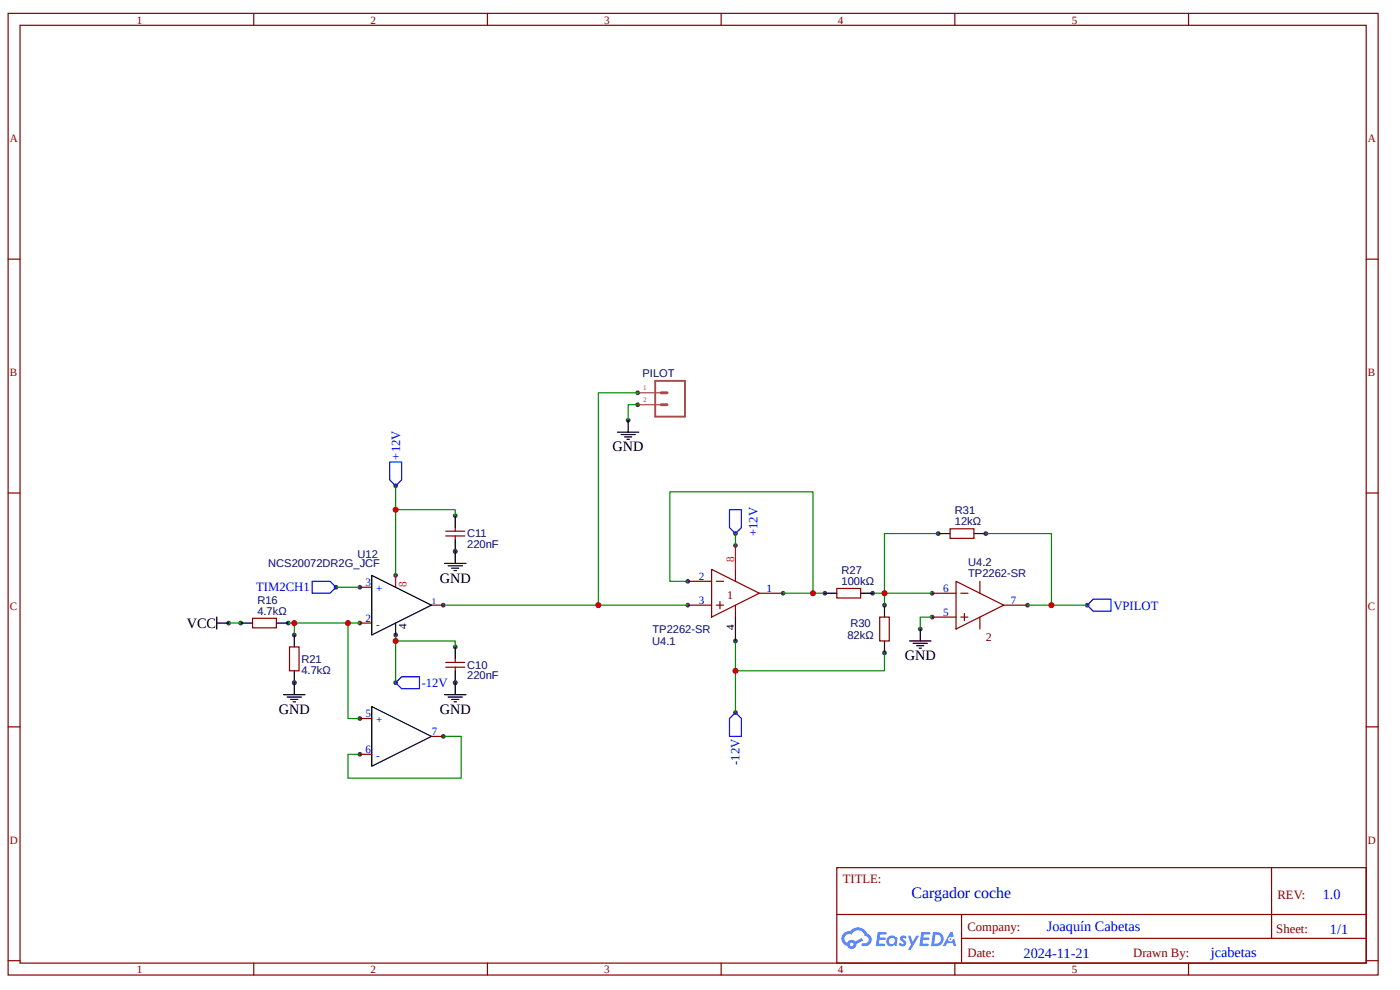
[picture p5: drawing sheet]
<svg xmlns="http://www.w3.org/2000/svg" width="297mm" height="210mm" viewBox="0 0 297 210" stroke-linecap="round" stroke-linejoin="round" font-family="sans-serif">
<g fill="none" stroke="#800" stroke-width=".25">
<path d="M1.7 2.8h290.7v203.9h-290.7zM4.3 5.4h285.5v198.8h-285.5zM53.8 2.8v2.6M103.4 2.8v2.6M153 2.8v2.6M202.6 2.8v2.6M252.1 2.8v2.6M1.7 54.9h2.6M289.8 54.9h2.6M1.7 104.5h2.6M289.8 104.5h2.6M1.7 154.1h2.6"/>
<path d="M289.8 154.1h2.6M177.5 184h112.3v20.2h-112.3zM177.6 193.9h112.1M204 198.9h85.7M204 193.9v10.1M269.8 184v14.9M1.7 203.7h2.6M53.8 204.2v2.5M103.4 204.2v2.5M153 204.2v2.5M202.6 204.2v2.5M252.1 204.2v2.5"/>
<path d="M289.8 203.7h2.6"/>
</g>
<g fill="#58f">
<path d="M191.1 198.5l.5-.2 .4 .1 .3 .3-.2 .4a.33 .33 0 0 0-.3-.3 .33 .33 0 0 0-.3 .1v.1a.85 .85 0 0 1 .7 .7 .85 .85 0 0 1-.3 .8l-.7 .1-.6-.4 .4-.4 .5 .3 .2-.1v-.2a.88 .88 0 0 1-.6-1.3z"/>
<path d="M192.6 198.4h.6l.4 1.3 .8-1.3h.6l-1.8 3h-.6l.7-1.1z"/>
<path d="M186.2 197.6h1.7l.2 .1-.1 .4h-1.3l-.1 .7h1.1l.2 .2-.2 .3h-1.1l-.2 .8h1.3l.1 .2-.1 .2-1.9 .1z"/>
<path d="M195.5 197.6h1.6l.2 .1v.4h-1.3l-.1 .7h1.1l.2 .2-.3 .3h-1.1l-.1 .8h1.2l.1 .2-.1 .2-1.9 .1z"/>
<path d="M201.6 197.6h.5l.2 .9-.4 .2a.49 .49 0 0 0-.7 .2 .49 .49 0 0 0 .3 .7 .49 .49 0 0 0 .6-.4l.4-.2 .4 1.6h-.6l-.2-.7h-1.2l-.3 .7h-.6z"/>
<path d="M197.9 197.6l-.4 3h1a1.51 1.51 0 0 0 1.7-1.5 1.51 1.51 0 0 0-1.8-1.5zM198.4 198.1a1.02 1.02 0 0 1 1.2 1.2 1.02 1.02 0 0 1-1.4 .8z"/>
<path d="M188.5 198.6a1.11 1.11 0 0 0-.3 1.6 1.11 1.11 0 0 0 1.6 .2l.4 .2 .2-1.7-.4-.2a1.01 1.01 0 0 0-1.5-.1zM188.5 199.5a.66 .66 0 0 1 1.3 0 .66 .66 0 0 1-1.3 0z"/>
<path d="M179 197.9a1.58 1.58 0 0 0 .7 2.6 1.01 1.01 0 0 0 1.2 .7 1.01 1.01 0 0 0 .8-1.1l1.4-.7-.3-.5-1.4 .7a1.02 1.02 0 0 0-1.7 .3 .99 .99 0 0 1-.4-1.4 .99 .99 0 0 1 1.4-.3 1.48 1.48 0 0 1 1.5-1 1.48 1.48 0 0 1 1.3 1.2 .82 .82 0 0 1 .8 1.1 .82 .82 0 0 1-1.2 .5l-.3 .1v.3a1.4 1.4 0 0 0 2-.6 1.4 1.4 0 0 0-.9-1.9 2.19 2.19 0 0 0-3.6-.5l-.8 .1zM180.3 200.2a.4 .4 0 0 1 .8 0 .4 .4 0 0 1-.8 0z"/>
<circle cx="201.6" cy="199.1" r=".19"/>
</g>
<path d="M151 120.7l10.1 5.1-10.1 5zM152 123.2h1.5M152 128.3h1.5M152.7 127.5v1.6M156 120.7v2.5M156 128.3v2.5" fill="none" stroke="#800" stroke-width=".25"/>
<circle cx="145.9" cy="123.2" r=".51" fill="#4f4f4f"/>
<path d="M145.9 123.2h5.1" fill="none" stroke="#800" stroke-width=".25"/>
<circle cx="145.9" cy="128.3" r=".51" fill="#4f4f4f"/>
<path d="M145.9 128.3h5.1" fill="none" stroke="#800" stroke-width=".25"/>
<circle cx="166.1" cy="125.8" r=".51" fill="#4f4f4f"/>
<path d="M161.1 125.8h5" fill="none" stroke="#800" stroke-width=".25"/>
<circle cx="156" cy="115.7" r=".51" fill="#4f4f4f"/>
<path d="M156 115.7v5" fill="none" stroke="#f00" stroke-width=".25"/>
<circle cx="156" cy="135.9" r=".51" fill="#4f4f4f"/>
<path d="M156 130.8v5.1" fill="none" stroke="#000" stroke-width=".25"/>
<path d="M202.8 123.2l10.1 5.1-10.1 5.1zM203.8 125.8h1.6M203.8 130.8h1.6M204.6 130.1v1.5M207.9 123.2v2.6M207.9 130.8v2.6" fill="none" stroke="#800" stroke-width=".25"/>
<circle cx="197.8" cy="130.8" r=".51" fill="#4f4f4f"/>
<path d="M197.8 130.8h5" fill="none" stroke="#800" stroke-width=".25"/>
<circle cx="197.8" cy="125.8" r=".51" fill="#4f4f4f"/>
<path d="M197.8 125.8h5" fill="none" stroke="#800" stroke-width=".25"/>
<circle cx="218" cy="128.3" r=".51" fill="#4f4f4f"/>
<path d="M212.9 128.3h5.1" fill="none" stroke="#800" stroke-width=".25"/>
<path d="M94.1 128.3h51.8M145.9 123.2h-3.8v-18.9h30.4v21.5h-6.4" fill="none" stroke="#080" stroke-width=".25"/>
<circle cx="156" cy="113.1" r=".51" fill="#4f4f4f"/>
<path d="M154.8 108.1h2.5v3.8l-1.3 1.2-1.2-1.2z" fill="none" stroke="#00f" stroke-width=".25"/>
<path d="M156 113.1v2.6" fill="none" stroke="#080" stroke-width=".25"/>
<circle cx="156" cy="151.1" r=".51" fill="#4f4f4f"/>
<path d="M156 151.1l1.3 1.2v3.8h-2.5v-3.8z" fill="none" stroke="#00f" stroke-width=".25"/>
<path d="M156 135.9v15.2" fill="none" stroke="#080" stroke-width=".25"/>
<circle cx="195.2" cy="133.4" r=".51" fill="#4f4f4f"/>
<path d="M193 135.9h4.5M193.7 136.4h3.1M194.5 136.9h1.5M195 137.4h.5M195.2 133.4v2.5" fill="none" stroke="#000" stroke-width=".25"/>
<path d="M197.8 130.8h-2.6v2.6" fill="none" stroke="#080" stroke-width=".25"/>
<circle cx="187.6" cy="138.4" r=".51" fill="#4f4f4f"/>
<path d="M187.6 135.9v2.5" fill="none" stroke="#000" stroke-width=".25"/>
<circle cx="187.6" cy="128.3" r=".51" fill="#4f4f4f"/>
<path d="M187.6 128.3v2.5" fill="none" stroke="#000" stroke-width=".25"/>
<path d="M186.6 130.8h2.1v5.1h-2.1z" fill="none" stroke="#800" stroke-width=".25"/>
<path d="M172.5 125.8h2.5M185.1 125.8h12.7M187.6 138.4v3.8h-31.6M187.6 125.8v2.5" fill="none" stroke="#080" stroke-width=".25"/>
<circle cx="209.1" cy="113.1" r=".51" fill="#4f4f4f"/>
<path d="M206.6 113.1h2.5" fill="none" stroke="#000" stroke-width=".25"/>
<circle cx="199" cy="113.1" r=".51" fill="#4f4f4f"/>
<path d="M199 113.1h2.6" fill="none" stroke="#000" stroke-width=".25"/>
<path d="M201.6 112.1h5v2h-5z" fill="none" stroke="#800" stroke-width=".25"/>
<path d="M199 113.1h-11.4v12.7M209.1 113.1h14v15.2h-5.1" fill="none" stroke="#080" stroke-width=".25"/>
<circle cx="71.3" cy="124.5" r=".51" fill="#4f4f4f"/>
<path d="M66.2 123.2h3.8l1.3 1.3-1.3 1.3h-3.8z" fill="none" stroke="#00f" stroke-width=".25"/>
<circle cx="230.6" cy="128.3" r=".51" fill="#4f4f4f"/>
<path d="M230.6 128.3l1.3-1.3h3.8v2.6h-3.8z" fill="none" stroke="#00f" stroke-width=".25"/>
<path d="M223.1 128.3h7.5" fill="none" stroke="#080" stroke-width=".25"/>
<path d="M139 80.7h6.3v7.6h-6.3z" fill="none" stroke="#a54b4b" stroke-width=".4"/>
<path d="M140.3 85.8h1.2M140.3 83.3h1.2" fill="none" stroke="#a54b4b" stroke-width=".61"/>
<circle cx="135.3" cy="83.3" r=".51" fill="#4f4f4f"/>
<path d="M135.3 83.3h5" fill="none" stroke="#a54b4b" stroke-width=".25"/>
<circle cx="135.3" cy="85.8" r=".51" fill="#4f4f4f"/>
<path d="M135.3 85.8h5" fill="none" stroke="#a54b4b" stroke-width=".25"/>
<path d="M135.3 83.3h-8.4v45" fill="none" stroke="#080" stroke-width=".25"/>
<circle cx="133.3" cy="89.1" r=".51" fill="#4f4f4f"/>
<path d="M131 91.6h4.5M131.7 92.1h3.1M132.5 92.6h1.5M133 93.1h.5M133.3 89.1v2.5" fill="none" stroke="#000" stroke-width=".25"/>
<path d="M135.3 85.8h-2v3.3" fill="none" stroke="#080" stroke-width=".25"/>
<circle cx="185.1" cy="125.8" r=".51" fill="#4f4f4f"/>
<path d="M182.6 125.8h2.5" fill="none" stroke="#000" stroke-width=".25"/>
<circle cx="175" cy="125.8" r=".51" fill="#4f4f4f"/>
<path d="M175 125.8h2.5M78.9 149.8l12.6 6.3-12.6 6.3z" fill="none" stroke="#000" stroke-width=".25"/>
<path d="M177.5 124.8h5.1v2h-5.1z" fill="none" stroke="#800" stroke-width=".25"/>
<circle cx="83.9" cy="122" r=".51" fill="#4f4f4f"/>
<path d="M83.9 122v2.5" fill="none" stroke="#f00" stroke-width=".25"/>
<circle cx="94.1" cy="156.1" r=".51" fill="#4f4f4f"/>
<path d="M91.5 156.1h2.6" fill="none" stroke="#800" stroke-width=".25"/>
<circle cx="76.3" cy="159.9" r=".51" fill="#4f4f4f"/>
<path d="M76.3 159.9h2.6" fill="none" stroke="#800" stroke-width=".25"/>
<circle cx="76.3" cy="152.3" r=".51" fill="#4f4f4f"/>
<path d="M76.3 152.3h2.6" fill="none" stroke="#800" stroke-width=".25"/>
<circle cx="83.9" cy="134.6" r=".51" fill="#4f4f4f"/>
<path d="M83.9 132.1v2.5" fill="none" stroke="#000" stroke-width=".25"/>
<circle cx="76.3" cy="124.5" r=".51" fill="#4f4f4f"/>
<path d="M76.3 124.5h2.6" fill="none" stroke="#800" stroke-width=".25"/>
<circle cx="76.3" cy="132.1" r=".51" fill="#4f4f4f"/>
<path d="M76.3 132.1h2.6" fill="none" stroke="#800" stroke-width=".25"/>
<circle cx="94.1" cy="128.3" r=".51" fill="#4f4f4f"/>
<path d="M91.5 128.3h2.6" fill="none" stroke="#800" stroke-width=".25"/>
<path d="M78.9 122l12.6 6.3-12.6 6.3z" fill="none" stroke="#000" stroke-width=".25"/>
<circle cx="83.9" cy="103" r=".51" fill="#4f4f4f"/>
<path d="M82.7 97.9h2.5v3.8l-1.3 1.3-1.2-1.3z" fill="none" stroke="#00f" stroke-width=".25"/>
<path d="M83.9 103v19" fill="none" stroke="#080" stroke-width=".25"/>
<circle cx="83.9" cy="144.7" r=".51" fill="#4f4f4f"/>
<path d="M83.9 144.7l1.3-1.2h3.8v2.5h-3.8z" fill="none" stroke="#00f" stroke-width=".25"/>
<path d="M83.9 134.6v10.1" fill="none" stroke="#080" stroke-width=".25"/>
<circle cx="61.2" cy="132.1" r=".51" fill="#4f4f4f"/>
<path d="M58.6 132.1h2.6" fill="none" stroke="#000" stroke-width=".25"/>
<circle cx="51" cy="132.1" r=".51" fill="#4f4f4f"/>
<path d="M51 132.1h2.6" fill="none" stroke="#000" stroke-width=".25"/>
<path d="M53.6 131.1h5v2h-5z" fill="none" stroke="#800" stroke-width=".25"/>
<circle cx="62.4" cy="144.7" r=".51" fill="#4f4f4f"/>
<path d="M62.4 142.2v2.5" fill="none" stroke="#000" stroke-width=".25"/>
<circle cx="62.4" cy="134.6" r=".51" fill="#4f4f4f"/>
<path d="M62.4 134.6v2.6" fill="none" stroke="#000" stroke-width=".25"/>
<path d="M61.4 137.2h2v5h-2z" fill="none" stroke="#800" stroke-width=".25"/>
<path d="M61.2 132.1h15.1M62.4 132.1v2.5" fill="none" stroke="#080" stroke-width=".25"/>
<circle cx="62.4" cy="144.7" r=".51" fill="#4f4f4f"/>
<path d="M60.2 147.3h4.5M60.9 147.8h3M61.7 148.3h1.5M62.2 148.8h.5M62.4 144.7v2.6" fill="none" stroke="#000" stroke-width=".25"/>
<circle cx="48.5" cy="132.1" r=".51" fill="#4f4f4f"/>
<path d="M46 132.1h2.5M46 130.8v2.6" fill="none" stroke="#000" stroke-width=".25"/>
<path d="M48.5 132.1h2.5M71.3 124.5h5" fill="none" stroke="#080" stroke-width=".25"/>
<path d="M94.6 141.5h4M94.6 140.4h4" fill="none" stroke="#800" stroke-width=".25"/>
<circle cx="96.6" cy="144.7" r=".51" fill="#4f4f4f"/>
<path d="M96.6 142.2v2.5" fill="none" stroke="#000" stroke-width=".25"/>
<circle cx="96.6" cy="137.2" r=".51" fill="#4f4f4f"/>
<path d="M96.6 137.2v2.5" fill="none" stroke="#000" stroke-width=".25"/>
<path d="M94.6 113.6h4M94.6 112.6h4M96.6 139.7v.7M96.6 141.5v.7" fill="none" stroke="#800" stroke-width=".25"/>
<circle cx="96.6" cy="116.9" r=".51" fill="#4f4f4f"/>
<path d="M96.6 114.4v2.5" fill="none" stroke="#000" stroke-width=".25"/>
<circle cx="96.6" cy="109.3" r=".51" fill="#4f4f4f"/>
<path d="M96.6 109.3v2.6" fill="none" stroke="#000" stroke-width=".25"/>
<path d="M96.6 111.9v.7M96.6 113.6v.8" fill="none" stroke="#800" stroke-width=".25"/>
<circle cx="96.6" cy="116.9" r=".51" fill="#4f4f4f"/>
<path d="M94.3 119.4h4.6M95.1 120h3M96.6 116.9v2.5M95.8 120.5h1.5M96.3 121h.5" fill="none" stroke="#000" stroke-width=".25"/>
<path d="M83.9 108.1h12.7v1.2" fill="none" stroke="#080" stroke-width=".25"/>
<circle cx="96.6" cy="144.7" r=".51" fill="#4f4f4f"/>
<path d="M94.3 147.3h4.6M95.1 147.8h3M95.8 148.3h1.5M96.3 148.8h.5M96.6 144.7v2.6" fill="none" stroke="#000" stroke-width=".25"/>
<path d="M73.8 132.1v20.2h2.5M83.9 135.9h12.7v1.3M94.1 156.1h3.7v8.9h-24v-5.1h2.5" fill="none" stroke="#080" stroke-width=".25"/>
<circle cx="172.5" cy="125.8" r=".51" fill="#4f4f4f"/>
<circle cx="172.5" cy="125.8" r=".63" fill="#c00"/>
<circle cx="187.6" cy="125.8" r=".51" fill="#4f4f4f"/>
<circle cx="187.6" cy="125.8" r=".63" fill="#c00"/>
<circle cx="156" cy="142.2" r=".51" fill="#4f4f4f"/>
<circle cx="156" cy="142.2" r=".63" fill="#c00"/>
<circle cx="223.1" cy="128.3" r=".51" fill="#4f4f4f"/>
<circle cx="223.1" cy="128.3" r=".63" fill="#c00"/>
<circle cx="126.9" cy="128.3" r=".51" fill="#4f4f4f"/>
<circle cx="126.9" cy="128.3" r=".63" fill="#c00"/>
<circle cx="62.4" cy="132.1" r=".51" fill="#4f4f4f"/>
<circle cx="62.4" cy="132.1" r=".63" fill="#c00"/>
<circle cx="83.9" cy="108.1" r=".51" fill="#4f4f4f"/>
<circle cx="83.9" cy="108.1" r=".63" fill="#c00"/>
<circle cx="83.9" cy="135.9" r=".51" fill="#4f4f4f"/>
<circle cx="83.9" cy="135.9" r=".63" fill="#c00"/>
<circle cx="73.8" cy="132.1" r=".51" fill="#4f4f4f"/>
<circle cx="73.8" cy="132.1" r=".63" fill="#c00"/>
<text font-size="3.4" fill="#00f" x="193.4" y="190.4">Cargador coche</text>
<g font-size="3">
<text x="130" y="95.7">GND</text>
<text x="93.3" y="123.5">GND</text>
<text x="39.6" y="133.1">VCC</text>
<text x="191.9" y="139.9">GND</text>
<text x="59.1" y="151.3">GND</text>
<text x="93.3" y="151.3">GND</text>
</g>
<g font-size="3" fill="#00f">
<text x="280.6" y="190.6">1.0</text>
<text x="222.1" y="197.5">Joaquín Cabetas</text>
<text x="282.2" y="198">1/1</text>
<text x="217.1" y="203">2024-11-21</text>
<text x="256.9" y="203">jcabetas</text>
</g>
<g font-size="2.7" fill="#00f">
<text x="84.9" y="97.4" transform="rotate(-90 84.9 97.4)">+12V</text>
<text x="160.7" y="113.7" transform="rotate(-90 160.7 113.7)">+12V</text>
<text x="54.3" y="125.4">TIM2CH1</text>
<text x="236.2" y="129.2">VPILOT</text>
<text x="89.5" y="145.7">-12V</text>
<text x="156.9" y="162.2" transform="rotate(-90 156.9 162.2)">-12V</text>
</g>
<g font-size="2.7" fill="#800">
<text x="178.8" y="187.2">TITLE:</text>
<text x="271" y="190.6">REV:</text>
<text x="205.3" y="197.4">Company:</text>
<text x="270.8" y="197.9">Sheet:</text>
<text x="205.3" y="202.9">Date:</text>
<text x="240.4" y="203">Drawn By:</text>
</g>
<g font-size="2.5" fill="#800">
<text x="154.3" y="127">1</text>
<text x="209.1" y="135.9">2</text>
</g>
<g font-size="2.4" fill="#800">
<text x="29" y="5">1</text>
<text x="78.6" y="5">2</text>
<text x="128.2" y="5">3</text>
<text x="177.8" y="5">4</text>
<text x="227.4" y="5">5</text>
<text x="2.1" y="30.2">A</text>
<text x="290.2" y="30.2">A</text>
<text x="2.1" y="79.7">B</text>
<text x="290.2" y="79.7">B</text>
<text x="2.1" y="129.3">C</text>
<text x="290.2" y="129.3">C</text>
<text x="2.1" y="178.9">D</text>
<text x="290.2" y="178.9">D</text>
<text x="29" y="206.3">1</text>
<text x="78.6" y="206.3">2</text>
<text x="128.2" y="206.3">3</text>
<text x="177.8" y="206.3">4</text>
<text x="227.4" y="206.3">5</text>
</g>
<g font-size="2.4" fill="#000080">
<text x="136.3" y="80">PILOT</text>
<text x="99.1" y="113.9">C11</text>
<text x="202.6" y="111.4">12kΩ</text>
<text x="202.6" y="109">R31</text>
<text x="75.8" y="118.4">U12</text>
<text x="99.1" y="116.2">220nF</text>
<text x="56.9" y="120.3">NCS20072DR2G_JCF</text>
<text x="178.5" y="124">100kΩ</text>
<text x="178.5" y="121.7">R27</text>
<text x="205.4" y="122.4">TP2262-SR</text>
<text x="205.4" y="120.1">U4.2</text>
<text x="54.6" y="130.3">4.7kΩ</text>
<text x="54.6" y="128">R16</text>
<text x="138.4" y="136.7">U4.1</text>
<text x="138.4" y="134.2">TP2262-SR</text>
<text x="179.8" y="135.4">82kΩ</text>
<text x="180.4" y="132.9">R30</text>
<text x="63.9" y="142.8">4.7kΩ</text>
<text x="63.9" y="140.5">R21</text>
<text x="99.1" y="141.8">C10</text>
<text x="99.1" y="144">220nF</text>
</g>
<g font-size="2.4" fill="#f00">
<text x="155.8" y="119.2" transform="rotate(-90 155.8 119.2)">8</text>
<text x="86.2" y="124.4" transform="rotate(-90 86.2 124.4)">8</text>
</g>
<g font-size="2.4" fill="#00f">
<text x="77.6" y="124.3">3</text>
<text x="79.8" y="125.5">+</text>
<text x="148.3" y="123">2</text>
<text x="162.6" y="125.5">1</text>
<text x="200.1" y="125.5">6</text>
<text x="77.6" y="131.8">2</text>
<text x="148.3" y="128">3</text>
<text x="200.1" y="130.6">5</text>
<text x="214.5" y="128">7</text>
<text x="79.8" y="133.1">-</text>
<text x="77.6" y="152.1">5</text>
<text x="79.8" y="153.3">+</text>
<text x="91.6" y="155.9">7</text>
<text x="77.6" y="159.7">6</text>
<text x="79.8" y="160.9">-</text>
</g>
<g font-size="2.4">
<text x="86.2" y="133.4" transform="rotate(-90 86.2 133.4)">4</text>
<text x="155.8" y="133.5" transform="rotate(-90 155.8 133.5)">4</text>
</g>
<text font-size="1.9" fill="#00f" x="91.6" y="128">1</text>
<g font-size="1.5" fill="#a54b4b">
<text x="136.4" y="82.8">1</text>
<text x="136.4" y="85.3">2</text>
</g>
</svg>
